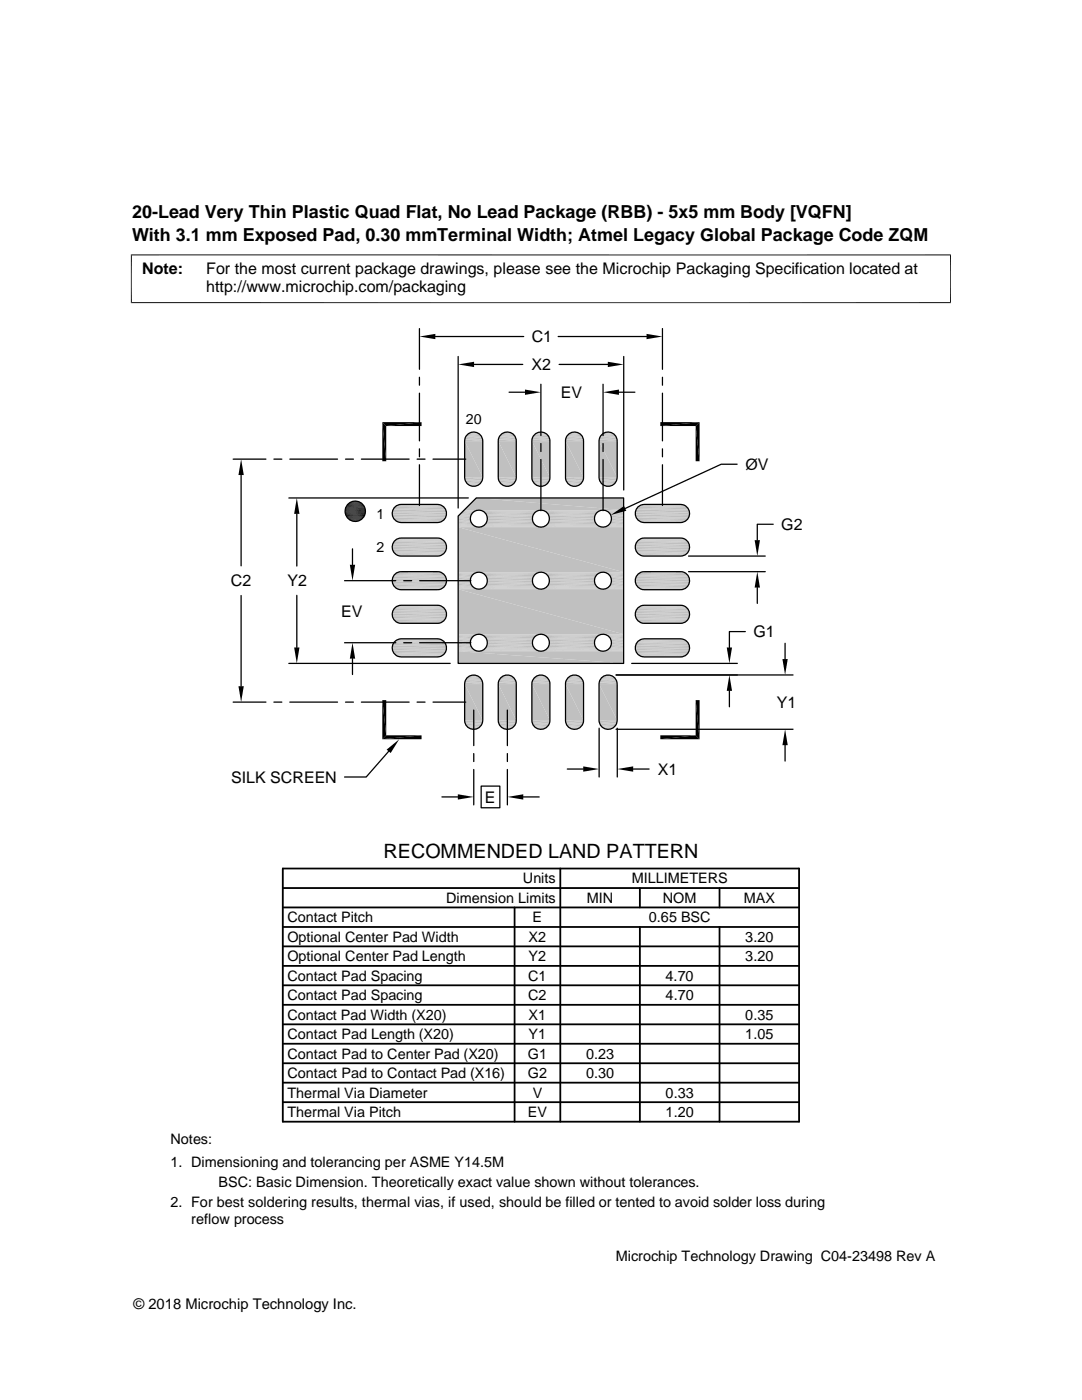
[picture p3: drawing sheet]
<svg xmlns="http://www.w3.org/2000/svg" width="216mm" height="279mm" viewBox="0 0 216 279" stroke-linecap="round" stroke-linejoin="round" font-family="sans-serif">
<g fill="#c0c0c0">
<path d="M107.8 86.2h.2z"/>
<path d="M107.6 86.3h.7z"/>
<path d="M107.8 86.2l.5 .1z"/>
<path d="M120.8 86.3h1z"/>
<path d="M121.2 86.2l.6 .1z"/>
<path d="M114.2 86.3h.9z"/>
<path d="M114.5 86.2l.6 .1z"/>
<path d="M100.7 86.3h1z"/>
<path d="M101 86.2l.7 .1z"/>
<path d="M94 86.3h1z"/>
<path d="M94.3 86.2l.7 .1z"/>
<path d="M107.2 86.4l.4-.1 1 .1z"/>
<path d="M107.6 86.3l1 .1z"/>
<path d="M120.5 86.4l.3-.1 1.4 .1z"/>
<path d="M120.8 86.3l1.4 .1z"/>
<path d="M113.8 86.4l.4-.1 1.2 .1z"/>
<path d="M114.2 86.3l1.2 .1z"/>
<path d="M100.4 86.4l.3-.1 1.3 .1z"/>
<path d="M100.7 86.3l1.3 .1z"/>
<path d="M93.7 86.4l.3-.1 1.3 .1z"/>
<path d="M94 86.3l1.3 .1z"/>
<path d="M106.9 86.5l.3-.1 1.7 .1z"/>
<path d="M107.2 86.4h1.4l.3 .1z"/>
</g>
<path d="M120.2 86.5h2.2" fill="none" stroke="#c0c0c0" stroke-width=".2"/>
<path d="M120.5 86.4h1.7l.2 .2z" fill="#c0c0c0"/>
<path d="M113.5 86.5h2.2" fill="none" stroke="#c0c0c0" stroke-width=".2"/>
<path d="M113.8 86.4h1.6l.3 .2z" fill="#c0c0c0"/>
<path d="M100.1 86.5h2.2" fill="none" stroke="#c0c0c0" stroke-width=".2"/>
<path d="M100.4 86.4h1.6l.3 .2z" fill="#c0c0c0"/>
<path d="M93.4 86.5h2.2" fill="none" stroke="#c0c0c0" stroke-width=".2"/>
<path d="M93.7 86.4h1.6l.3 .2z" fill="#c0c0c0"/>
<path d="M93.2 86.7h2.6M99.9 86.7h2.7M106.7 86.6h2.5M113.3 86.7h2.7M120 86.7h2.7" fill="none" stroke="#c0c0c0" stroke-width=".21"/>
<path d="M93 86.9h3.1M99.7 86.9h3.1M106.4 86.9h3M113.1 86.9h3.1M119.8 86.9h3.1" fill="none" stroke="#c0c0c0" stroke-width=".28"/>
<path d="M92.7 87.5h3.6M99.4 87.5h3.6M106.3 87.2h3.3M112.9 87.5h3.5M119.6 87.5h3.5" fill="none" stroke="#c0c0c0" stroke-width=".32"/>
<path d="M92.8 87.2h3.4M99.5 87.2h3.4M112.9 87.2h3.4M119.7 87.2h3.3" fill="none" stroke="#c0c0c0" stroke-width=".3"/>
<path d="M92.7 87.9h3.6M99.4 87.9h3.6M106.2 87.5h3.5M112.8 87.9h3.6M119.5 87.9h3.6" fill="none" stroke="#c0c0c0" stroke-width=".34"/>
<path d="M106.1 87.9h3.6" fill="none" stroke="#c0c0c0" stroke-width=".36"/>
<g fill="#c0c0c0">
<path d="M119.5 88l3.6 7.2h-3.6z"/>
<path d="M119.5 88h3.6v7.2z"/>
<path d="M112.8 88l3.6 7.2h-3.6z"/>
<path d="M112.8 88h3.6v7.2z"/>
<path d="M106.1 88l3.6 7.2h-3.6z"/>
<path d="M106.1 88h3.6v7.2z"/>
<path d="M99.4 88l3.6 7.2h-3.6z"/>
<path d="M99.4 88h3.6v7.2z"/>
<path d="M92.7 88l3.6 7.2h-3.6z"/>
<path d="M92.7 88h3.6v7.2z"/>
</g>
<path d="M92.7 95.4h3.6M99.4 95.4h3.6M106.1 95.4h3.6M112.8 95.4h3.6M119.5 95.4h3.6" fill="none" stroke="#c0c0c0" stroke-width=".34"/>
<path d="M92.7 95.7h3.6M99.4 95.7h3.6M106.2 95.7h3.5M112.9 95.7h3.5M119.6 95.7h3.5" fill="none" stroke="#c0c0c0" stroke-width=".32"/>
<path d="M92.8 96.1h3.4M99.5 96.1h3.4M106.2 96.1h3.4M112.9 96.1h3.4M119.7 96.1h3.3" fill="none" stroke="#c0c0c0" stroke-width=".3"/>
<path d="M93 96.3h3.1M99.7 96.3h3.1M106.4 96.3h3.1M113.1 96.3h3.1M119.8 96.3h3.1" fill="none" stroke="#c0c0c0" stroke-width=".28"/>
<path d="M93.2 96.6h2.6M99.9 96.6h2.7M106.6 96.6h2.7M113.3 96.6h2.7M120 96.6h2.7" fill="none" stroke="#c0c0c0" stroke-width=".21"/>
<path d="M120.2 96.7l2 .2h-1.7z" fill="#c0c0c0"/>
<path d="M120.2 96.8h2.2" fill="none" stroke="#c0c0c0" stroke-width=".2"/>
<path d="M113.5 96.7l1.9 .2h-1.6z" fill="#c0c0c0"/>
<path d="M113.5 96.8h2.2" fill="none" stroke="#c0c0c0" stroke-width=".2"/>
<path d="M106.8 96.7l1.9 .2h-1.6z" fill="#c0c0c0"/>
<path d="M106.8 96.8h2.2" fill="none" stroke="#c0c0c0" stroke-width=".2"/>
<path d="M100.1 96.7l1.9 .2h-1.6z" fill="#c0c0c0"/>
<path d="M100.1 96.8h2.2" fill="none" stroke="#c0c0c0" stroke-width=".2"/>
<path d="M93.4 96.7l1.9 .2h-1.6z" fill="#c0c0c0"/>
<path d="M93.4 96.8h2.2" fill="none" stroke="#c0c0c0" stroke-width=".2"/>
<g fill="#c0c0c0">
<path d="M120.5 96.9l1.3 .1z"/>
<path d="M120.5 96.9h1.7l-.4 .1z"/>
<path d="M113.8 96.9l1.3 .1z"/>
<path d="M113.8 96.9h1.6l-.3 .1z"/>
<path d="M107.1 96.9l1.3 .1z"/>
<path d="M107.1 96.9h1.6l-.3 .1z"/>
<path d="M100.4 96.9l1.3 .1z"/>
<path d="M100.4 96.9h1.6l-.3 .1z"/>
<path d="M93.7 96.9l1.3 .1z"/>
<path d="M93.7 96.9h1.6l-.3 .1z"/>
<path d="M120.8 97h.7z"/>
<path d="M120.8 97h1z"/>
<path d="M114.2 97h.6z"/>
<path d="M114.2 97h.9z"/>
<path d="M107.4 97h.7z"/>
<path d="M107.4 97h1z"/>
<path d="M100.7 97h.7z"/>
<path d="M100.7 97h1z"/>
<path d="M94 97h.7z"/>
<path d="M94 97h1z"/>
</g>
<g fill="none" stroke="#c0c0c0" stroke-width=".2">
<path d="M78.8 101h9.7M78.8 107.7h9.7M79.1 100.9h9.1M79.1 107.6h9.1M79.1 114.3h9.1M79.1 104.1h9.1M79.1 110.8h9.1M79.1 117.5h9.1M79.4 104.2h8.5M79.4 110.9h8.5M79.4 117.6h8.5M79.4 100.7h8.5"/>
<path d="M79.4 107.5h8.5M79.4 114.2h8.5M79.7 100.7h7.9M79.7 107.4h7.9M79.7 114.1h7.9M79.7 104.3h7.9M79.7 111h7.9M79.7 117.7h7.9M127.3 101h9.7M127.3 107.7h9.7M127.6 100.9h9.1M127.6 107.6h9.1"/>
<path d="M127.6 114.3h9.1M127.6 104.1h9.1M127.6 110.8h9.1M127.6 117.5h9.1M127.9 104.2h8.5M127.9 110.9h8.5M127.9 117.6h8.5M127.9 100.7h8.5M127.9 107.5h8.5M127.9 114.2h8.5M128.2 100.7h7.9M128.2 107.4h7.9"/>
<path d="M128.2 114.1h7.9M128.2 104.3h7.9M128.2 111h7.9M128.2 117.7h7.9M78.8 124h9.7M78.8 130.7h9.7M79.1 121h9.1M79.1 127.7h9.1M79.1 124.2h9.1M79.1 130.9h9.1M79.4 124.3h8.5M79.4 131h8.5"/>
<path d="M79.4 120.9h8.5M79.4 127.6h8.5M79.7 120.8h7.9M79.7 127.5h7.9M79.7 124.4h7.9M79.7 131.1h7.9M127.3 124h9.7M127.3 130.7h9.7M127.6 121h9.1M127.6 127.7h9.1M127.6 124.2h9.1M127.6 130.9h9.1"/>
<path d="M127.9 124.3h8.5M127.9 131h8.5M127.9 120.9h8.5M127.9 127.6h8.5M128.2 120.8h7.9M128.2 127.5h7.9M128.2 124.4h7.9M128.2 131.1h7.9"/>
</g>
<path d="M78.6 117.1h10.1M78.6 101.3h10.1M78.6 108h10.1M78.6 114.7h10.1M127.1 117.1h10.1M127.1 101.3h10.1M127.1 108h10.1M127.1 114.7h10.1M78.6 123.8h10.1M78.6 130.5h10.1M127.1 123.8h10.1M127.1 130.5h10.1" fill="none" stroke="#c0c0c0" stroke-width=".25"/>
<path d="M78.4 101.5h10.5M78.4 108.2h10.5M78.4 114.9h10.5M78.4 116.8h10.5M127 101.5h10.4M127 108.2h10.4M127 114.9h10.4M127 116.8h10.4M78.4 123.5h10.5M78.4 130.2h10.5M127 123.5h10.4M127 130.2h10.4" fill="none" stroke="#c0c0c0" stroke-width=".28"/>
<g fill="none" stroke="#c0c0c0" stroke-width=".32">
<path d="M78.3 102.1h10.8M78.3 108.8h10.8M78.3 115.6h10.8M78.3 109.5h10.8M78.3 116.2h10.8M78.3 109.8h10.7M78.3 116.5h10.7M78.3 101.8h10.7M78.3 108.5h10.7M78.3 115.2h10.7M126.8 102.1h10.8M126.8 108.8h10.8"/>
<path d="M126.8 115.6h10.8M126.8 109.5h10.8M126.8 116.2h10.8M126.8 109.8h10.7M126.8 116.5h10.7M126.8 101.8h10.7M126.8 108.5h10.7M126.8 115.2h10.7M78.3 122.3h10.8M78.3 122.9h10.8M78.3 129.6h10.8M78.3 123.2h10.7"/>
<path d="M78.3 130h10.7M78.3 122h10.7M126.8 122.3h10.8M126.8 122.9h10.8M126.8 129.6h10.8M126.8 123.2h10.7M126.8 130h10.7M126.8 122h10.7"/>
</g>
<g fill="none" stroke="#c0c0c0" stroke-width=".34">
<path d="M78.3 102.5h10.8M78.3 102.8h10.8M78.3 109.2h10.8M78.3 115.9h10.8M126.8 102.5h10.8M126.8 102.8h10.8M126.8 109.2h10.8M126.8 115.9h10.8M78.3 129h10.8M78.3 122.6h10.8M78.3 129.3h10.8M126.8 129h10.8"/>
<path d="M126.8 122.6h10.8M126.8 129.3h10.8"/>
</g>
<path d="M78.3 103.1h10.7M78.4 103.4h10.5M78.4 110.1h10.5M126.8 103.1h10.7M127 103.4h10.4M127 110.1h10.4M78.3 128.7h10.7M78.4 121.6h10.5M78.4 128.4h10.5M126.8 128.7h10.7M127 121.6h10.4M127 128.4h10.4" fill="none" stroke="#c0c0c0" stroke-width=".3"/>
<path d="M78.6 103.7h10.1M78.6 110.4h10.1M127.1 103.7h10.1M127.1 110.4h10.1M78.6 121.4h10.1M78.6 128.1h10.1M127.1 121.4h10.1M127.1 128.1h10.1" fill="none" stroke="#c0c0c0" stroke-width=".23"/>
<path d="M78.8 114.4h9.7M78.8 103.9h9.7M78.8 110.6h9.7M78.8 117.3h9.7M127.3 114.4h9.7M127.3 103.9h9.7M127.3 110.6h9.7M127.3 117.3h9.7M78.8 121.2h9.7M78.8 127.9h9.7M127.3 121.2h9.7M127.3 127.9h9.7" fill="none" stroke="#c0c0c0" stroke-width=".21"/>
<g fill="#c0c0c0">
<path d="M120.8 134.8h1z"/>
<path d="M121.2 134.7l.6 .1z"/>
<path d="M114.2 134.8h.9z"/>
<path d="M114.5 134.7l.6 .1z"/>
<path d="M107.4 134.8h1z"/>
<path d="M107.8 134.7l.6 .1z"/>
<path d="M100.7 134.8h1z"/>
<path d="M101 134.7l.7 .1z"/>
<path d="M94 134.8h1z"/>
<path d="M94.3 134.7l.7 .1z"/>
<path d="M120.5 134.9l.3-.1 1.4 .1z"/>
<path d="M120.8 134.8l1.4 .1z"/>
<path d="M113.8 134.9l.4-.1 1.2 .1z"/>
<path d="M114.2 134.8l1.2 .1z"/>
<path d="M107.1 134.9l.3-.1 1.3 .1z"/>
<path d="M107.4 134.8l1.3 .1z"/>
<path d="M100.4 134.9l.3-.1 1.3 .1z"/>
<path d="M100.7 134.8l1.3 .1z"/>
<path d="M93.7 134.9l.3-.1 1.3 .1z"/>
<path d="M94 134.8l1.3 .1z"/>
</g>
<path d="M120.2 135h2.2" fill="none" stroke="#c0c0c0" stroke-width=".2"/>
<path d="M120.5 134.9h1.7l.2 .2z" fill="#c0c0c0"/>
<path d="M113.5 135h2.2" fill="none" stroke="#c0c0c0" stroke-width=".2"/>
<path d="M113.8 134.9h1.6l.3 .2z" fill="#c0c0c0"/>
<path d="M106.8 135h2.2" fill="none" stroke="#c0c0c0" stroke-width=".2"/>
<path d="M107.1 134.9h1.6l.3 .2z" fill="#c0c0c0"/>
<path d="M100.1 135h2.2" fill="none" stroke="#c0c0c0" stroke-width=".2"/>
<path d="M100.4 134.9h1.6l.3 .2z" fill="#c0c0c0"/>
<path d="M93.4 135h2.2" fill="none" stroke="#c0c0c0" stroke-width=".2"/>
<path d="M93.7 134.9h1.6l.3 .2z" fill="#c0c0c0"/>
<path d="M93.2 135.2h2.6M99.9 135.2h2.7M106.6 135.2h2.7M113.3 135.2h2.7M120 135.2h2.7" fill="none" stroke="#c0c0c0" stroke-width=".21"/>
<path d="M93 135.4h3.1M99.7 135.4h3.1M106.4 135.4h3.1M113.1 135.4h3.1M119.8 135.4h3.1" fill="none" stroke="#c0c0c0" stroke-width=".28"/>
<path d="M92.8 135.7h3.4M99.5 135.7h3.4M106.2 135.7h3.4M112.9 135.7h3.4M119.7 135.7h3.3" fill="none" stroke="#c0c0c0" stroke-width=".3"/>
<path d="M92.7 136h3.6M99.4 136h3.6M106.2 136h3.5M112.9 136h3.5M119.6 136h3.5" fill="none" stroke="#c0c0c0" stroke-width=".32"/>
<path d="M92.7 136.4h3.6M99.4 136.4h3.6M106.1 136.4h3.6M112.8 136.4h3.6M119.5 136.4h3.6" fill="none" stroke="#c0c0c0" stroke-width=".34"/>
<g fill="#c0c0c0">
<path d="M119.5 136.5l3.6 7.2h-3.6z"/>
<path d="M119.5 136.5h3.6v7.2z"/>
<path d="M112.8 136.5l3.6 7.2h-3.6z"/>
<path d="M112.8 136.5h3.6v7.2z"/>
<path d="M106.1 136.5l3.6 7.2h-3.6z"/>
<path d="M106.1 136.5h3.6v7.2z"/>
<path d="M99.4 136.5l3.6 7.2h-3.6z"/>
<path d="M99.4 136.5h3.6v7.2z"/>
<path d="M92.7 136.5l3.6 7.2h-3.6z"/>
<path d="M92.7 136.5h3.6v7.2z"/>
</g>
<path d="M92.7 143.9h3.6M99.4 143.9h3.6M106.1 143.9h3.6M112.8 143.9h3.6M119.5 143.9h3.6" fill="none" stroke="#c0c0c0" stroke-width=".34"/>
<path d="M92.7 144.2h3.6M99.4 144.2h3.6M106.2 144.2h3.5M112.9 144.2h3.5M119.6 144.2h3.5" fill="none" stroke="#c0c0c0" stroke-width=".32"/>
<path d="M92.8 144.5h3.4M99.5 144.5h3.4M106.2 144.5h3.4M112.9 144.5h3.4M119.7 144.5h3.3" fill="none" stroke="#c0c0c0" stroke-width=".3"/>
<path d="M93 144.8h3.1M99.7 144.8h3.1M106.4 144.8h3.1M113.1 144.8h3.1M119.8 144.8h3.1" fill="none" stroke="#c0c0c0" stroke-width=".28"/>
<path d="M93.2 145.1h2.6M99.9 145.1h2.7M106.6 145.1h2.7M113.3 145.1h2.7M120 145.1h2.7" fill="none" stroke="#c0c0c0" stroke-width=".21"/>
<path d="M120.2 145.2l2 .2h-1.7z" fill="#c0c0c0"/>
<path d="M120.2 145.3h2.2" fill="none" stroke="#c0c0c0" stroke-width=".2"/>
<path d="M113.5 145.2l1.9 .2h-1.6z" fill="#c0c0c0"/>
<path d="M113.5 145.3h2.2" fill="none" stroke="#c0c0c0" stroke-width=".2"/>
<path d="M106.8 145.2l1.9 .2h-1.6z" fill="#c0c0c0"/>
<path d="M106.8 145.3h2.2" fill="none" stroke="#c0c0c0" stroke-width=".2"/>
<path d="M100.1 145.2l1.9 .2h-1.6z" fill="#c0c0c0"/>
<path d="M100.1 145.3h2.2" fill="none" stroke="#c0c0c0" stroke-width=".2"/>
<path d="M93.4 145.2l1.9 .2h-1.6z" fill="#c0c0c0"/>
<path d="M93.4 145.3h2.2" fill="none" stroke="#c0c0c0" stroke-width=".2"/>
<g fill="#c0c0c0">
<path d="M120.5 145.4l1.3 .1z"/>
<path d="M120.5 145.4h1.7l-.4 .1z"/>
<path d="M113.8 145.4l1.3 .1z"/>
<path d="M113.8 145.4h1.6l-.3 .1z"/>
<path d="M107.1 145.4l1.3 .1z"/>
<path d="M107.1 145.4h1.6l-.3 .1z"/>
<path d="M100.4 145.4l1.3 .1z"/>
<path d="M100.4 145.4h1.6l-.3 .1z"/>
<path d="M93.7 145.4l1.3 .1z"/>
<path d="M93.7 145.4h1.6l-.3 .1z"/>
<path d="M120.8 145.5h.7z"/>
<path d="M120.8 145.5h1z"/>
<path d="M114.2 145.5h.6z"/>
<path d="M114.2 145.5h.9z"/>
<path d="M107.4 145.5h.7z"/>
<path d="M107.4 145.5h1z"/>
<path d="M100.7 145.5h.7z"/>
<path d="M100.7 145.5h1z"/>
<path d="M94 145.5h.7z"/>
<path d="M94 145.5h1z"/>
<path d="M95 99.4l29.4 2.4h-31.8z"/>
<path d="M95 99.4h29.4v2.4z"/>
</g>
<g fill="none" stroke="#c0c0c0" stroke-width=".2">
<path d="M91.4 102.9h2.6M91.4 103.1h2.5M91.4 104.9h3.4M91.4 105.1h3.7M91.4 105.2h4M92.3 102.1h2.5M92.4 101.9h2.7M92.5 101.8h2.9M95.7 105.2h12.1M95.7 101.8h12.1M96 105.1h11.5M96 101.9h11.5"/>
<path d="M96.3 102.1h10.9M96.3 104.9h10.9M108.1 101.8h12.1M108.1 105.2h12.1M108.4 105.1h11.4M108.4 101.9h11.4M108.7 102.1h10.8M108.7 104.9h10.8M120.5 105.2h3.9M120.5 101.8h3.9M120.8 101.9h3.6M120.8 105.1h3.6"/>
<path d="M121.1 102.1h3.3M121.1 104.9h3.3"/>
</g>
<path d="M91.4 104.8h3.1M92.1 102.3h2.4M96.6 102.3h10.3M96.6 104.8h10.3M108.9 102.3h10.4M108.9 104.8h10.4M121.3 104.8h3.1M121.3 102.3h3.1" fill="none" stroke="#c0c0c0" stroke-width=".21"/>
<path d="M91.4 104.5h2.9M91.8 102.5h2.5M96.8 102.5h9.9M96.8 104.5h9.9M109.2 104.5h9.9M109.2 102.5h9.9M121.6 102.5h2.8M121.6 104.5h2.8" fill="none" stroke="#c0c0c0" stroke-width=".25"/>
<path d="M91.4 104.3h2.7M91.5 102.8h2.6M97 104.3h9.5M97 102.8h9.5M109.4 102.8h9.5M109.4 104.3h9.5M121.8 102.8h2.6M121.8 104.3h2.6" fill="none" stroke="#c0c0c0" stroke-width=".28"/>
<path d="M91.4 104h2.6M97.1 104h9.2M97.1 103h9.2M109.5 104h9.2M109.5 103h9.2M121.9 104h2.5M121.9 103h2.5" fill="none" stroke="#c0c0c0" stroke-width=".3"/>
<path d="M91.4 103.3h2.5M91.4 103.7h2.5M97.2 103.3h9.1M97.2 103.7h9.1M109.6 103.7h9M109.6 103.3h9M122 103.7h2.4M122 103.3h2.4" fill="none" stroke="#c0c0c0" stroke-width=".32"/>
<g fill="#c0c0c0">
<path d="M91.4 105.2l33 9h-33z"/>
<path d="M91.4 105.2h33v9z"/>
</g>
<g fill="none" stroke="#c0c0c0" stroke-width=".2">
<path d="M91.4 114.2h4M91.4 114.3h3.7M91.4 114.4h3.4M91.4 117.3h3.4M91.4 117.5h3.7M91.4 117.5h4M95.7 117.5h12.1M95.7 114.2h12.1M96 117.5h11.5M96 114.3h11.5M96.3 114.4h10.9M96.3 117.3h10.9"/>
<path d="M108.1 114.2h12.1M108.1 117.5h12.1M108.4 117.5h11.4M108.4 114.3h11.4M108.7 114.4h10.8M108.7 117.3h10.8M120.5 117.5h3.9M120.5 114.2h3.9M120.8 114.3h3.6M120.8 117.5h3.6M121.1 114.4h3.3M121.1 117.3h3.3"/>
</g>
<path d="M91.4 114.6h3.1M91.4 117.1h3.1M96.6 114.6h10.3M96.6 117.1h10.3M108.9 114.6h10.4M108.9 117.1h10.4M121.3 117.1h3.1M121.3 114.6h3.1" fill="none" stroke="#c0c0c0" stroke-width=".21"/>
<path d="M91.4 114.9h2.9M91.4 116.9h2.9M96.8 114.9h9.9M96.8 116.9h9.9M109.2 116.9h9.9M109.2 114.9h9.9M121.6 114.9h2.8M121.6 116.9h2.8" fill="none" stroke="#c0c0c0" stroke-width=".25"/>
<path d="M91.4 115.1h2.7M91.4 116.6h2.7M97 116.6h9.5M97 115.1h9.5M109.4 115.1h9.5M109.4 116.6h9.5M121.8 115.1h2.6M121.8 116.6h2.6" fill="none" stroke="#c0c0c0" stroke-width=".28"/>
<path d="M91.4 115.4h2.6M91.4 116.4h2.6M97.1 116.4h9.2M97.1 115.4h9.2M109.5 116.4h9.2M109.5 115.4h9.2M121.9 116.4h2.5M121.9 115.4h2.5" fill="none" stroke="#c0c0c0" stroke-width=".3"/>
<path d="M91.4 115.7h2.5M91.4 116h2.5M97.2 115.7h9.1M97.2 116h9.1M109.6 116h9M109.6 115.7h9M122 116h2.4M122 115.7h2.4" fill="none" stroke="#c0c0c0" stroke-width=".32"/>
<g fill="#c0c0c0">
<path d="M91.4 117.6l33 9h-33z"/>
<path d="M91.4 117.6h33v9z"/>
</g>
<g fill="none" stroke="#c0c0c0" stroke-width=".2">
<path d="M91.4 126.6h4M91.4 126.7h3.7M91.4 126.8h3.4M91.4 129.7h3.4M91.4 129.8h3.7M91.4 129.9h4M95.7 129.9h12.1M95.7 126.6h12.1M96 129.8h11.5M96 126.7h11.5M96.3 126.8h10.9M96.3 129.7h10.9"/>
<path d="M108.1 126.6h12.1M108.1 129.9h12.1M108.4 129.8h11.4M108.4 126.7h11.4M108.7 126.8h10.8M108.7 129.7h10.8M120.5 129.9h3.9M120.5 126.6h3.9M120.8 126.7h3.6M120.8 129.8h3.6M121.1 126.8h3.3M121.1 129.7h3.3"/>
</g>
<path d="M91.4 127h3.1M91.4 129.5h3.1M96.6 127h10.3M96.6 129.5h10.3M108.9 127h10.4M108.9 129.5h10.4M121.3 129.5h3.1M121.3 127h3.1" fill="none" stroke="#c0c0c0" stroke-width=".21"/>
<path d="M91.4 127.3h2.9M91.4 129.3h2.9M96.8 127.3h9.9M96.8 129.3h9.9M109.2 129.3h9.9M109.2 127.3h9.9M121.6 127.3h2.8M121.6 129.3h2.8" fill="none" stroke="#c0c0c0" stroke-width=".25"/>
<path d="M91.4 127.5h2.7M91.4 129h2.7M97 129h9.5M97 127.5h9.5M109.4 127.5h9.5M109.4 129h9.5M121.8 127.5h2.6M121.8 129h2.6" fill="none" stroke="#c0c0c0" stroke-width=".28"/>
<path d="M91.4 127.8h2.6M91.4 128.7h2.6M97.1 128.7h9.2M97.1 127.8h9.2M109.5 128.7h9.2M109.5 127.8h9.2M121.9 128.7h2.5M121.9 127.8h2.5" fill="none" stroke="#c0c0c0" stroke-width=".3"/>
<path d="M91.4 128.1h2.5M91.4 128.4h2.5M97.2 128.1h9.1M97.2 128.4h9.1M109.6 128.4h9M109.6 128.1h9M122 128.4h2.4M122 128.1h2.4" fill="none" stroke="#c0c0c0" stroke-width=".32"/>
<g fill="#c0c0c0">
<path d="M91.4 130l33 2.4h-33z"/>
<path d="M91.4 130h33v2.4z"/>
</g>
<g fill="none" stroke="#000" stroke-width=".25">
<path d="M83.7 65.6v8.1M83.7 75.3v1.6M83.7 78.5v9.5M86.9 67.2h17.6M91.4 71.1v30.3M94.6 72.7h9.7M101.6 78.3h3.2M107.9 76.7v10.2M111.4 67.2h17.6M111.6 72.7h9.7M120.3 76.7v10.2M123.5 78.3h3.2"/>
<path d="M124.5 71.1v26.7M132.2 65.6v8.1M132.2 75.3v1.6M132.2 78.5v9.5M46.5 91.6h6.6M48.1 94.8v18.1M54.7 91.6h1.5M57.6 99.4h35.9M57.8 91.6h9.6M68.9 91.6h1.6M72.1 91.6h9.5M83.2 91.6h1.6"/>
<path d="M83.7 89.6v1.6M83.7 92.8v8.1M86.4 91.6h6.5M93.2 86.8a1.81 1.81 0 0 1 2-.4 1.81 1.81 0 0 1 1.1 1.6v7.2a1.81 1.81 0 0 1-1.8 1.9 1.81 1.81 0 0 1-1.8-1.9v-7.2l.1-.7zM95 99.4h29.4v33h-33v-29.4zM99.9 86.8a1.8 1.8 0 0 1 2-.4 1.8 1.8 0 0 1 1.1 1.6v7.2a1.8 1.8 0 0 1-1.8 1.9 1.8 1.8 0 0 1-1.8-1.9v-7.5zM106.6 86.8a1.8 1.8 0 0 1 2-.4 1.8 1.8 0 0 1 1.1 1.6v7.2a1.8 1.8 0 0 1-1.8 1.9 1.8 1.8 0 0 1-1.8-1.9l.1-7.5zM107.9 88.5v1.6M107.9 91.7v10.2M113.3 86.8a1.81 1.81 0 0 1 2-.4 1.81 1.81 0 0 1 1.1 1.6v7.2a1.8 1.8 0 0 1-1.8 1.9 1.8 1.8 0 0 1-1.8-1.9l.1-7.5zM120.1 86.8a1.81 1.81 0 0 1 1.9-.4 1.81 1.81 0 0 1 1.1 1.6v7.2a1.81 1.81 0 0 1-1.8 1.9 1.81 1.81 0 0 1-1.8-1.9v-7.2l.2-.7zM120.3 88.5v1.6"/>
<path d="M120.3 91.7v10.2M132.2 89.6v1.6M132.2 92.8v8.1M147.1 92.6h-3.2l-19.1 8.9M48.1 118.9v18M59.2 102.6v10.4M59.2 118.8v10.4M68.7 115.9h10.3M70.3 109.5v3.2M78.9 101.1l.5-.3 .7-.1h7.2a1.81 1.81 0 0 1 1.8 1.8 1.81 1.81 0 0 1-1.8 1.8h-7.2a1.81 1.81 0 0 1-1.7-1.2 1.81 1.81 0 0 1 .5-2zM78.9 114.5l.5-.3 .7-.1h7.2a1.8 1.8 0 0 1 1.8 1.8 1.8 1.8 0 0 1-1.8 1.8h-7.2a1.8 1.8 0 0 1-1.7-1.2 1.8 1.8 0 0 1 .5-2zM78.9 107.8l.5-.3 .7-.1h7.2a1.8 1.8 0 0 1 1.8 1.8 1.8 1.8 0 0 1-1.8 1.8h-7.2a1.8 1.8 0 0 1-1.7-1.2 1.8 1.8 0 0 1 .5-2z"/>
<path d="M80.6 115.9h1.5M83.7 115.9h10.3M127.1 114.8l.5-.4 .6-.3h7.6a1.8 1.8 0 0 1 1.8 1.8 1.8 1.8 0 0 1-1.8 1.8h-7.2a1.8 1.8 0 0 1-1.7-1 1.8 1.8 0 0 1 .2-1.9zM127.1 108.1l.5-.4 .6-.3h7.6a1.8 1.8 0 0 1 1.8 1.8 1.8 1.8 0 0 1-1.8 1.8h-7.2a1.8 1.8 0 0 1-1.7-1 1.8 1.8 0 0 1 .2-1.9zM127.1 101.4l.5-.4 1-.3h7.2a1.81 1.81 0 0 1 1.8 1.8 1.81 1.81 0 0 1-1.8 1.8h-7.2a1.81 1.81 0 0 1-1.7-1 1.81 1.81 0 0 1 .2-1.9zM137.4 114.1h15.3M137.4 111h15.3M151.1 117.3v3.1M154.3 104.6h-3.2v3.2M57.6 132.4h32.2M68.7 128.3h10.3M70.3 131.4v3.2"/>
<path d="M78.9 127.9l.5-.3 .7-.1h7.2a1.81 1.81 0 0 1 1.8 1.8 1.81 1.81 0 0 1-1.8 1.8h-7.2a1.81 1.81 0 0 1-1.7-1.2 1.81 1.81 0 0 1 .5-2zM78.9 121.2l.5-.3 .7-.1h7.2a1.8 1.8 0 0 1 1.8 1.8 1.8 1.8 0 0 1-1.8 1.8h-7.2a1.8 1.8 0 0 1-1.7-1.2 1.8 1.8 0 0 1 .5-2zM80.6 128.3h1.5M83.7 128.3h10.3M93.4 135.1a1.82 1.82 0 0 1 1.9-.2 1.82 1.82 0 0 1 1 1.6v7.2a1.81 1.81 0 0 1-1.8 1.9 1.81 1.81 0 0 1-1.8-1.9v-7.2l.3-1zM100.1 135.1a1.8 1.8 0 0 1 1.9-.2 1.8 1.8 0 0 1 1 1.6v7.2a1.8 1.8 0 0 1-1.8 1.9 1.8 1.8 0 0 1-1.8-1.9v-7.5l.3-.7zM106.8 135.1a1.8 1.8 0 0 1 1.9-.2 1.8 1.8 0 0 1 1 1.6v7.2a1.8 1.8 0 0 1-1.8 1.9 1.8 1.8 0 0 1-1.8-1.9l.1-7.5 .2-.7zM113.6 135.1a1.8 1.8 0 0 1 1.8-.2 1.8 1.8 0 0 1 1 1.6v7.2a1.8 1.8 0 0 1-1.8 1.9 1.8 1.8 0 0 1-1.8-1.9l.1-7.5 .2-.7zM120.2 135.1a1.81 1.81 0 0 1 1.9-.2 1.81 1.81 0 0 1 1 1.6v7.2a1.81 1.81 0 0 1-1.8 1.9 1.81 1.81 0 0 1-1.8-1.9v-7.2l.3-1zM122.9 134.7h35.3M126 132.4h21.1M127.1 121.5l.5-.4 .6-.3h7.6a1.8 1.8 0 0 1 1.8 1.8 1.8 1.8 0 0 1-1.8 1.8h-7.2a1.8 1.8 0 0 1-1.6-1 1.8 1.8 0 0 1 .1-1.9z"/>
<path d="M127.1 128.2l.5-.4 1-.3h7.2a1.81 1.81 0 0 1 1.8 1.8 1.81 1.81 0 0 1-1.8 1.8h-7.2a1.81 1.81 0 0 1-1.7-1 1.81 1.81 0 0 1 .2-1.9zM145.5 137.9v3.2M148.7 126h-3.2v3.2M156.7 128.4v3.1M46.5 140.1h6.6M54.7 140.1h1.5M57.8 140.1h9.6M68.9 140.1h1.6M72.1 140.1h9.5M77.6 149.9l-4.5 5.2h-4.4M83.2 140.1h1.6M86.4 140.1h6.5"/>
<path d="M88.2 159h3.2M94.5 141.7v7.1M94.5 150.4v1.6M94.5 153.6v7M96 156.9h3.7v4.3h-3.7zM101.2 141.7v7.1M101.2 150.4v1.6M101.2 153.6v7M104.4 159h3.2M113.2 153.5h3.2M119.5 145.3v9.8M122.9 145.5h35.3"/>
<path d="M123.2 145.3v9.8M126.3 153.5h3.2M156.7 148.7v3.2"/>
<circle cx="70.9" cy="102" r="2.03"/>
<circle cx="95.5" cy="115.9" r="1.7"/>
<circle cx="95.5" cy="103.5" r="1.7"/>
<circle cx="107.9" cy="115.9" r="1.7"/>
<circle cx="107.9" cy="103.5" r="1.7"/>
<circle cx="120.3" cy="103.5" r="1.7"/>
<circle cx="120.3" cy="115.9" r="1.7"/>
<circle cx="95.5" cy="128.3" r="1.7"/>
<circle cx="107.9" cy="128.3" r="1.7"/>
<circle cx="120.3" cy="128.3" r="1.7"/>
</g>
<g fill="none" stroke="#000" stroke-width=".36">
<path d="M56.4 177.2h103M56.4 173.3h103v50.6h-103zM111.8 173.3v50.6M127.7 177.2v3.9M143.6 177.2v3.9M56.4 181.1h103M56.4 188.9h103M56.4 185h103M56.4 192.8h103M56.4 196.6h103M102.7 181.1v42.8M127.7 185v38.9"/>
<path d="M143.6 185v38.9M56.4 200.5h103M56.4 204.4h103M56.4 212.2h103M56.4 208.3h103M56.4 220h103M56.4 216.1h103"/>
</g>
<g fill="#000">
<path d="M83.7 67.2l3.2-.6v1.1zM91.4 72.7l3.2-.5v1.1zM104.8 77.7l3.1 .6-3.1 .5zM121.3 72.2l3.2 .5-3.2 .6zM120.3 78.3l3.2-.6v1.1zM129 66.6l3.2 .6-3.2 .5zM48.1 91.6l.5 3.2h-1zM76.3 84.2l.8 7.9h-.8zM76.3 84.2h7.8l-7 .8zM76.3 84.2l.8 .8v7.1zM77.1 85l7-.8v.8zM131.8 84.2h7.8l-7.8 .8z"/>
<path d="M131.8 85l7.8-.8-.8 .8zM138.8 85l.8 7.1h-.8zM138.8 85l.8-.8v7.9zM59.2 99.4l.6 3.2h-1.1zM69.8 112.7h1.1l-.6 3.2zM69.9 103.8l1.8 .1zM70.1 100.2l1.8 .1zM70.1 103.9h1.4zM70.1 103.9h1.6zM70.1 100.2h1.6zM70.2 100.1l1.5 .1zM70.2 103.9l1.2 .1z"/>
<path d="M70.2 103.9h1.3zM70.2 100.1h1.3zM70.4 100.1h1.1zM70.4 104l.7 .1zM70.4 104h1zM70.4 100.1h1zM70.6 100l.8 .1zM70.6 104.1h.5zM70.6 100h.5zM121.9 102.8l2.6-1.8 .5 .9zM151.1 114.1l.5 3.2h-1zM150.6 107.8h1l-.5 3.2z"/>
<path d="M47.6 136.9h1l-.5 3.2zM58.7 129.2h1.1l-.6 3.2zM70.3 128.3l.6 3.1h-1.1zM138.8 139.7l.8 7.8-.8-.8zM138.8 139.7h.8v7.8zM145.5 134.7l.6 3.2h-1.1zM145 129.2h1.1l-.6 3.2zM156.1 131.5h1.1l-.5 3.2zM76.3 139.7l.8 7-.8 .8zM76.3 139.7h.8v7zM77.2 149.6l2.5-2-1.7 2.7zM76.3 147.5l7.8-.8v.8z"/>
<path d="M76.3 147.5l.8-.8h7zM91.4 158.5l3.1 .5-3.1 .6zM101.2 159l3.2-.5v1.1zM116.4 153l3.1 .5-3.1 .5zM123.2 153.5l3.1-.5v1zM131.8 146.7h7l-7 .8zM131.8 147.5l7-.8 .8 .8zM156.7 145.5l.5 3.2h-1.1z"/>
</g>
<g fill="none" stroke="#000" stroke-width=".2">
<path d="M26.1 50.9h163.7M26.2 50.8v9.7M189.7 50.8v9.7M26.1 60.4h163.7M68.9 102.1h4M68.9 102.3h4M68.9 101.7h4M68.9 101.5h4M68.9 102.5h4M68.9 102.7h3.9M68.9 101.4h3.9M69 101.2h3.8"/>
<path d="M69 102.9h3.8M69.1 103h3.6M69.1 101h3.6M69.2 103.2h3.4M69.2 100.9h3.4M69.3 103.4h3.2M69.3 100.7h3.2M69.4 103.5h3M69.4 100.6h3M69.6 100.4h2.6M69.6 103.6h2.6M69.7 100.3h2.4"/>
<path d="M69.7 103.7h2.4M69.9 103.8h2M69.9 100.2h2"/>
</g>
<path d="M68.9 101.9h4" fill="none" stroke="#000" stroke-width=".21"/>
<text font-size="3.9" x="76.5" y="171.1">RECOMMENDED LAND PATTERN</text>
<g font-size="3.6">
<text x="26.4" y="43.5">20-Lead Very Thin Plastic Quad Flat, No Lead Package (RBB) - 5x5 mm Body [VQFN]</text>
<text x="26.4" y="48">With 3.1 mm Exposed Pad, 0.30 mmTerminal Width; Atmel Legacy Global Package Code ZQM</text>
</g>
<g font-size="3.2">
<text x="28.4" y="54.6">Note:</text>
<text x="41.1" y="58.3">http://www.microchip.com/packaging</text>
<text x="41.1" y="54.6">For the most current package drawings, please see the Microchip Packaging Specification located at</text>
<text x="106.1" y="68.3">C1</text>
<text x="106.1" y="73.9">X2</text>
<text x="111.9" y="79.4">EV</text>
<text x="148.7" y="93.7">ØV</text>
<text x="155.9" y="105.7">G2</text>
<text x="46.1" y="117">C2</text>
<text x="57.3" y="117">Y2</text>
<text x="68.1" y="123.2">EV</text>
<text x="150.3" y="127.2">G1</text>
<text x="155" y="141.3">Y1</text>
<text x="131.3" y="154.6">X1</text>
<text x="46.1" y="156.2">SILK SCREEN</text>
<text x="96.8" y="160.2">E</text>
</g>
<g font-size="2.9">
<text x="104.3" y="176.3">Units</text>
<text x="126" y="176.3">MILLIMETERS</text>
<text x="57.3" y="184.1">Contact Pitch</text>
<text x="89" y="180.2">Dimension Limits</text>
<text x="106.3" y="184.1">E</text>
<text x="117.1" y="180.2">MIN</text>
<text x="129.5" y="184.1">0.65 BSC</text>
<text x="132.3" y="180.2">NOM</text>
<text x="148.4" y="180.2">MAX</text>
<text x="57.3" y="188">Optional Center Pad Width</text>
<text x="57.3" y="191.9">Optional Center Pad Length</text>
<text x="105.5" y="191.9">Y2</text>
<text x="105.5" y="188">X2</text>
<text x="148.7" y="191.9">3.20</text>
<text x="148.7" y="188">3.20</text>
<text x="57.3" y="195.7">Contact Pad Spacing</text>
<text x="105.4" y="195.7">C1</text>
<text x="132.8" y="195.7">4.70</text>
<text x="57.3" y="199.6">Contact Pad Spacing</text>
<text x="57.3" y="203.5">Contact Pad Width (X20)</text>
<text x="105.4" y="199.6">C2</text>
<text x="105.5" y="203.5">X1</text>
<text x="132.8" y="199.6">4.70</text>
<text x="148.7" y="203.5">0.35</text>
<text x="57.3" y="207.4">Contact Pad Length (X20)</text>
<text x="105.5" y="207.4">Y1</text>
<text x="148.7" y="207.4">1.05</text>
<text x="57.3" y="211.3">Contact Pad to Center Pad (X20)</text>
<text x="57.3" y="215.2">Contact Pad to Contact Pad (X16)</text>
<text x="105.3" y="211.3">G1</text>
<text x="105.3" y="215.2">G2</text>
<text x="116.9" y="211.3">0.23</text>
<text x="116.9" y="215.2">0.30</text>
<text x="57.3" y="219.1">Thermal Via Diameter</text>
<text x="106.3" y="219.1">V</text>
<text x="132.8" y="219.1">0.33</text>
<text x="57.3" y="222.9">Thermal Via Pitch</text>
<text x="105.3" y="222.9">EV</text>
<text x="132.8" y="222.9">1.20</text>
<text x="34" y="228.3">Notes:</text>
<text x="34" y="232.9">1. Dimensioning and tolerancing per ASME Y14.5M</text>
<text x="43.6" y="236.9">BSC: Basic Dimension. Theoretically exact value shown without tolerances.</text>
<text x="34" y="241">2. For best soldering results, thermal vias, if used, should be filled or tented to avoid solder loss during</text>
<text x="38.1" y="244.3">reflow process</text>
<text x="122.9" y="251.7">Microchip Technology Drawing C04-23498 Rev A</text>
<text x="26.6" y="261.3">© 2018 Microchip Technology Inc.</text>
</g>
<g font-size="2.8">
<text x="92.9" y="84.6">20</text>
<text x="75.1" y="103.5">1</text>
<text x="75.1" y="110.2">2</text>
</g>
</svg>
